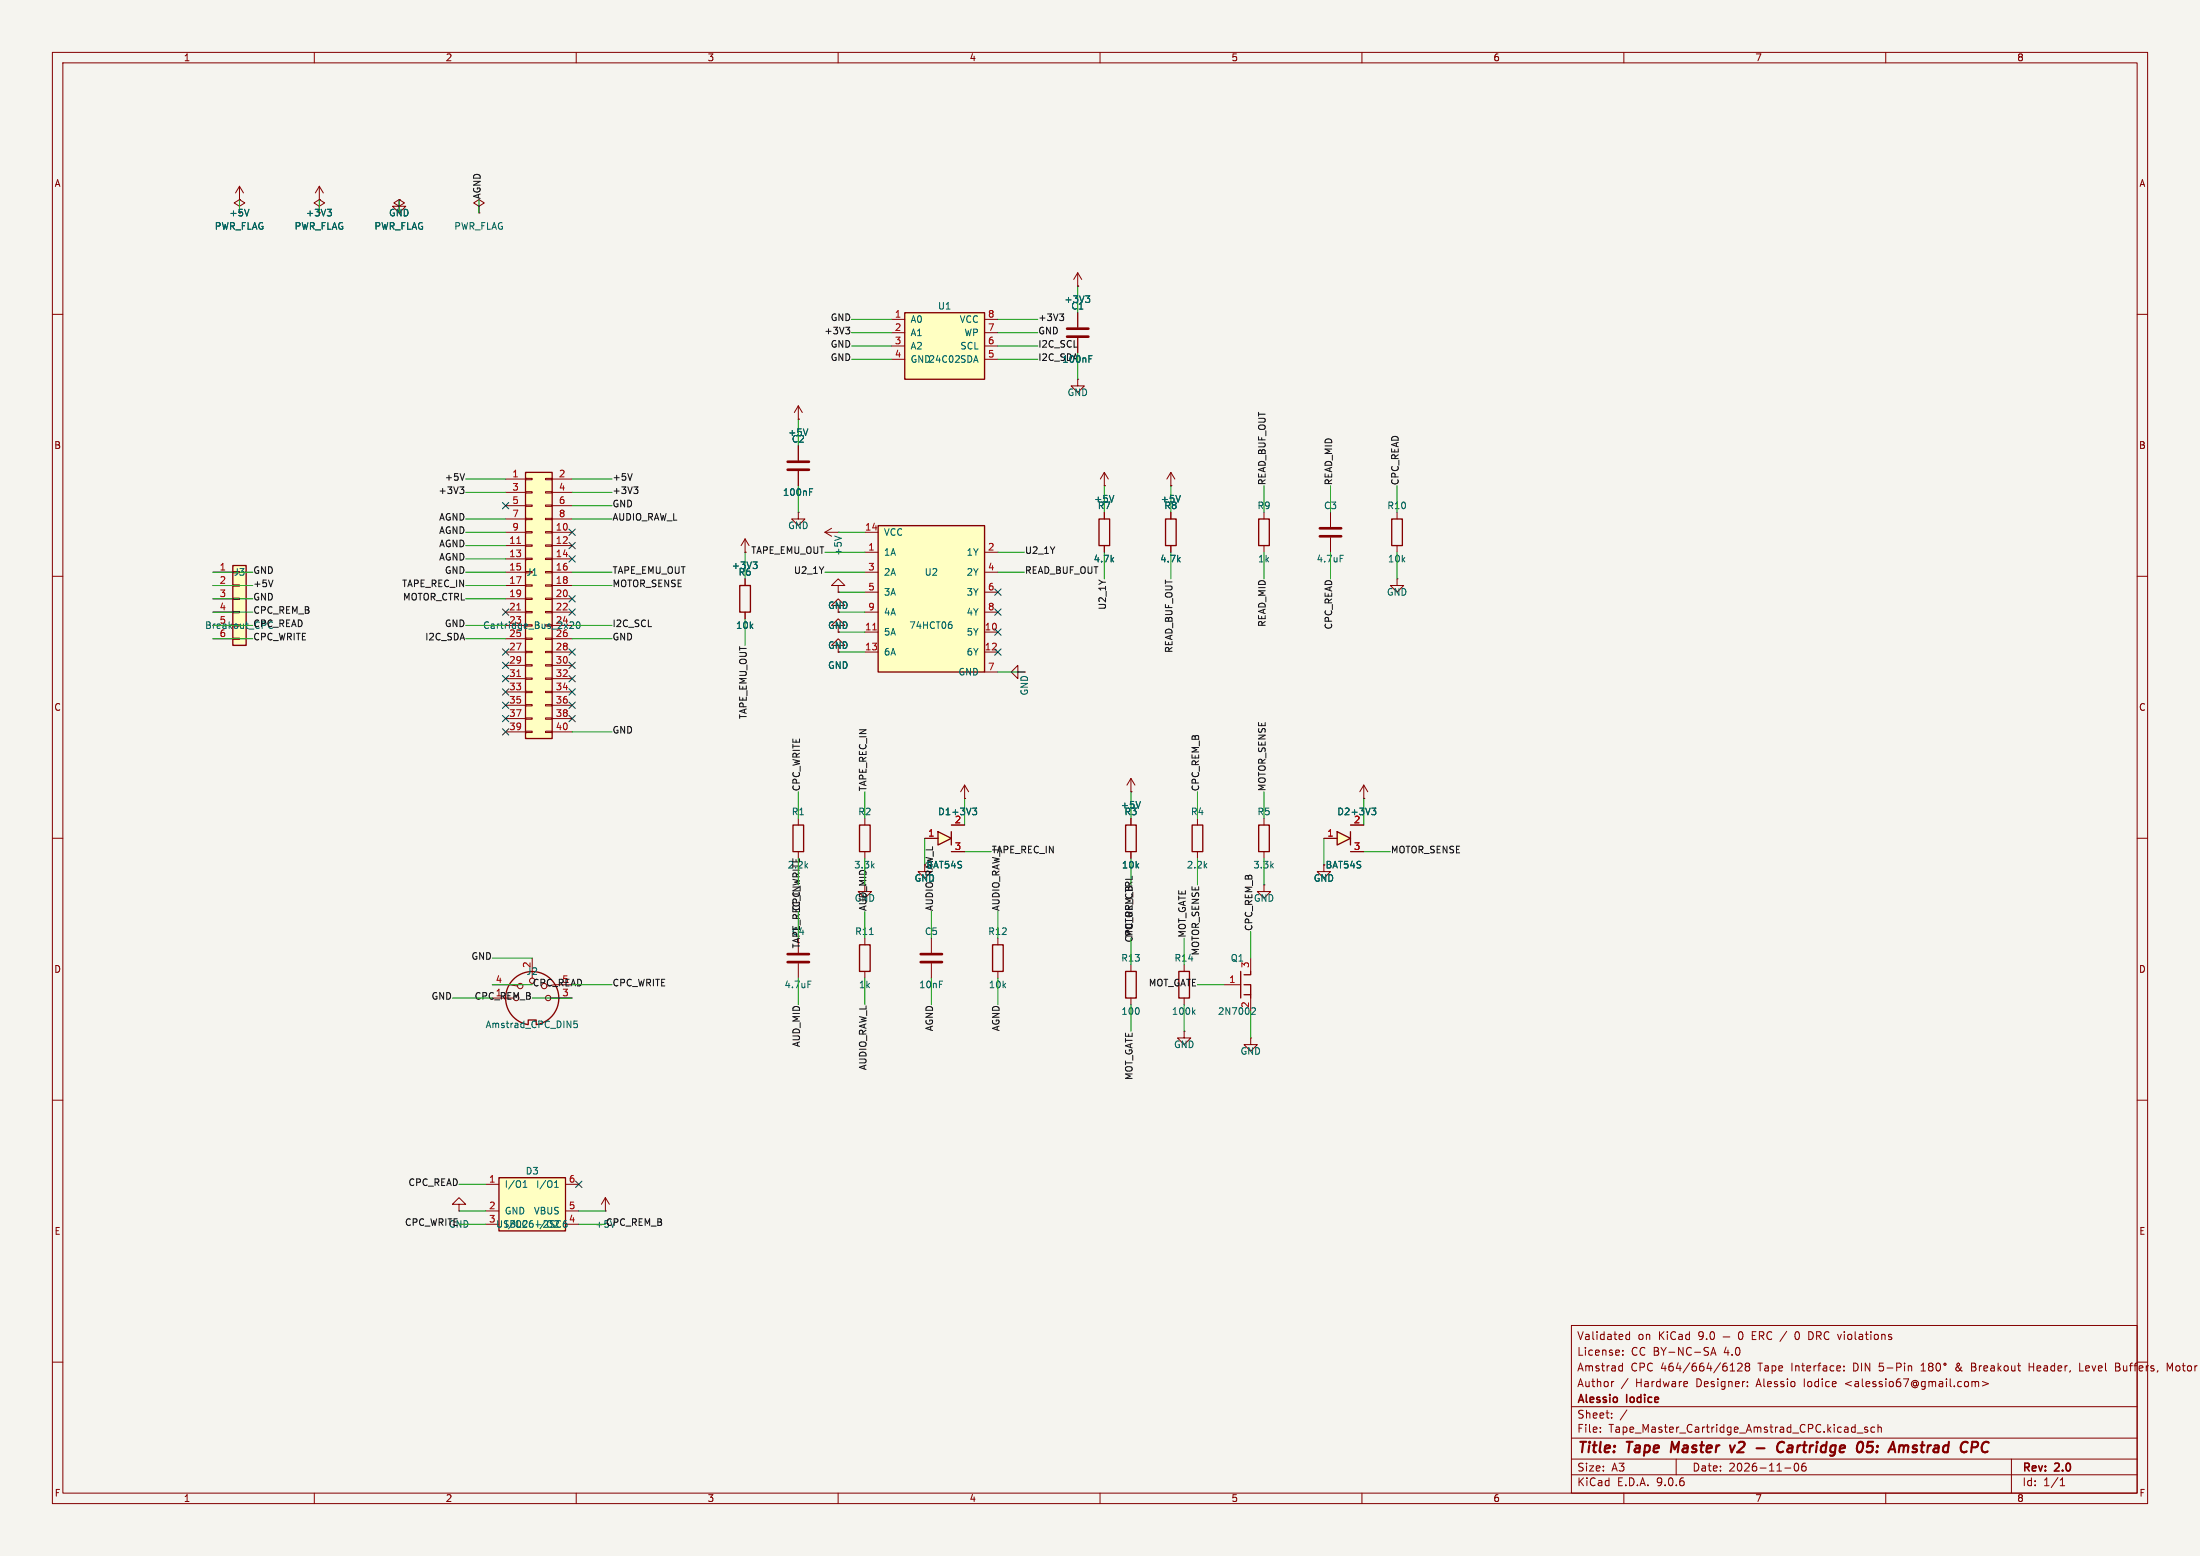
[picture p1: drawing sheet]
<svg xmlns="http://www.w3.org/2000/svg" width="420mm" height="297mm" viewBox="0 0 420 297" stroke-linecap="round" stroke-linejoin="round" font-family="sans-serif">
<path d="M0 0h420v297h-420z" fill="#f5f4ef" stroke="#f5f4ef" stroke-width=".19"/>
<g fill="none" stroke="#840000" stroke-width=".19">
<path d="M10 10h400v277h-400zM12 12h396v273h-396zM60 10v2M110 10v2M160 10v2M210 10v2M260 10v2M310 10v2M360 10v2M10 60h2M408 60h2M210.8 97.8v1.3"/>
<path d="M254 97.8v2.8M10 110h2M210.8 104.1v1.3M254 102.6v2.8M266.7 110.5v1.3h1.3l-1.3 1.2-1.3-1.2h1.3M266.7 110.5h.1M408 110h2M10 160h2M408 160h2M10 210h2M408 210h2M300 253h108v32h-108z"/>
<path d="M309.8 258.5v.2M309.8 257.8v.1M311.1 254.2v1.5M311.1 254.8l-.4-.1-.3 .3 .1 .6h.6M326.6 258.7l.5-1.5 .5 1.5M326.7 258.3h.7M328.9 255.2h1.3M332 254.3l.2-.1a.8 .8 0 0 1 .6 .7 .8 .8 0 0 1-.6 .8l-.2-.2-.1-.4zM343 254.2a.94 .94 0 0 0 0 1.5M345.3 254.2l.6 .1M345.9 255.6l-.6 .1M10 260h2"/>
<path d="M300 278.5h108M300 274.5h108M300 268.5h108M305.5 273.2v.2M305.5 272.5v.1M307.7 270.5v.2M307.7 269.8v.1M308.1 263.7l-.3 .1M309.3 260.7l.4 .1M309.7 260.2v1.5M309.7 261.6l-.4 .1M310.6 269.1l-1.3 1.9"/>
<path d="M310.8 263.1l-1.3 1.9M320 278.5v3M321.9 263.7l.3 .3-.8 .2M322.1 264.6l-.2 .1M330.3 261.7h.9M330.4 260.5l.3-.3v1.5M331.7 260.3l.6-.1 .2 .1 .1 .3-.9 1.1h.9M333.4 260.8l-.2 .3v.4l.2 .2 .5-.1 .1-.2-.1-.4-.2-.2M333.4 260.8l-.2-.3 .2-.3 .5 .1 .1 .2-.3 .3M333.4 260.8h.3M333.6 264.5v.2M333.6 263.8v.1"/>
<path d="M342.7 279.4a.81 .81 0 0 0 .3 1.4l.2-.2 .2-.4-.2-.8M344.2 279.4a1.17 1.17 0 0 0-.1 1.3h.6l.1-.6-.3-.2h-.4l-.2 .2M352 261.5v.2M352 260.8v.1M354 272.4l.2 .1M354.2 271.9v1.5M354.2 273.3l-.2 .1M354.5 273.5h1.2M356.5 272.5l-.3-.1-.3 .2 .1 .2 .5 .2v.3h-.6M357.9 272.5l-.5-.1-.2 .3 .1 .6h.6M358.5 272.5l.2-.1 .4 .1 .1 .9M358.5 271.9v1.5"/>
<path d="M364.7 260.7l.2 .2v.8M366.7 261.7h.9M366.7 260.6l.5-.4v1.5M368.4 260.8l-.2 .3v.3l.2 .3 .5-.1 .1-.2-.1-.4-.2-.2M368.4 260.8l-.2-.3 .2-.3 .5 .1 .1 .2-.3 .3M368.4 260.8h.3M369.7 260.3l.2-.1a.8 .8 0 0 1 .6 .7 .8 .8 0 0 1-.6 .8l-.2-.2-.1-.4zM373.9 260.7l-.5 .5v.3l.3 .2M376.4 260.2h.5l.2 .1 .1 .3-.3 .3a.4 .4 0 0 1 .3 .4 .4 .4 0 0 1-.3 .4h-.5zM376.4 260.9h.5M376.4 263.8l.5-.1 .2 .2M376.4 263.7v1"/>
<path d="M377.1 263.9l.2-.2 .4 .1v.9M377.1 263.9v.8M377.9 260.7v1M378.3 260.7l-.3 .1-.1 .2M378.4 263.7l1.2 .4-1.2 .4M378.7 261.2l.7-.2v-.2l-.5-.1-.2 .2 .1 .7h.6M380.1 260.8h.6v.9M380.7 261l-.5 .1a.29 .29 0 0 0-.2 .3 .29 .29 0 0 0 .2 .3l.5-.1M381.4 260.2v1.5M381.6 261.1l.4 .6M382 260.7l-.6 .6M382.7 260.8l.2-.1 .4 .1 .1 .6-.2 .2-.3 .1-.2-.2z"/>
<path d="M384 278.5v6.5M384 260.7l.1 .9 .3 .1 .3-.2M384.7 260.7v1M385.2 260.7h.5M385.4 260.2v1.3l.3 .2M387.4 260.9h.8M387.4 260.2v1.5M397 260.2v1.5h.7M403.9 260.9h.5M404.4 260.9l.3-.3-.1-.3-.2-.1h-.5v1.5h.5l.3-.3M404.4 260.9l.3 .3M413.7 261.7v-1.5l.5 1.1 .5-1.1v1.5"/>
<path d="M60 285v2M110 285v2M160 285v2M210 285v2M260 285v2M300 281.5h108M310 285v2M340.7 280.2h1.2M360 285v2M393.3 283.6h.9M393.3 282.5l.4-.4v1.5"/>
<circle cx="371.3" cy="260.4" r=".21"/>
</g>
<path d="M319.2 275.2l-.2 2M330.3 275.9l.3 1.3 .6-1.3M335.3 276.4h1.6M340.6 275.4a.88 .88 0 0 0-1 0 .88 .88 0 0 0-.3 .9 .69 .69 0 0 0 .3 .8 .69 .69 0 0 0 .8-.1M342 275.9l-.6 .1M342 276.4h-.5a.4 .4 0 0 0-.3 .4 .4 .4 0 0 0 .2 .4h.5M357.6 275.2h-1l-.2 1 .3-.2 .7 .1 .1 .2-.1 .7-.4 .2h-.4l-.3-.2M363.5 276.2a.5 .5 0 0 1 .8-.2l-.1 1.2M379.7 275.4a.88 .88 0 0 0-1.1 0 .88 .88 0 0 0-.3 .9 .69 .69 0 0 0 .3 .8 .69 .69 0 0 0 .9-.1" fill="none" stroke="#840000" stroke-width=".4"/>
<path d="M209.8 99.1h2v5h-2z" fill="none" stroke="#840000" stroke-width=".25"/>
<path d="M252 100.8h4M252 102.4h4" fill="none" stroke="#840000" stroke-width=".51"/>
<path d="M255.8 106h.6" fill="none" stroke="#006464" stroke-width=".19"/>
<path d="M95.2 224.8h12.7v10.1h-12.7z" fill="#ffffc2"/>
<path d="M222.5 99.1h2v5h-2zM95.2 224.8h12.7v10.1h-12.7z" fill="none" stroke="#840000" stroke-width=".25"/>
<g fill="none" stroke="#840000" stroke-width=".19">
<path d="M45.7 39.4l1-.7-1-.6-1 .6 1 .7v1.2M45.7 38.1h.1M45.7 35.6l-.7 1.2M45.7 35.6l.8 1.2M45.7 35.6v2.5M61 38.1h.1M61 39.4l1-.7-1-.6-1.1 .6 1.1 .7v1.2M61 35.6l-.8 1.2M61 35.6l.7 1.2M61 35.6v2.5M76.2 38.1v1.3h1.3l-1.3 1.2-1.3-1.2h1.3l1-.7-1-.6-1 .6 1 .7v1.2M76.2 38.1h.1"/>
<path d="M152.4 97.8v1.3h1.3l-1.3 1.2-1.3-1.2h1.3M152.4 97.8h.1M223.5 92.7h.1M223.5 90.2l-.7 1.2M223.5 90.2l.8 1.2M223.5 90.2v2.5M223.5 97.8v1.3M157.5 101.6l1.2 .8M157.5 101.6h2.5M158.7 100.8l-1.2 .8M160 101.6h.1M223.5 104.1v1.3"/>
<path d="M160 123.2h1.3l-1.3-1.3-1.3 1.3h1.3v1.3M194.3 128.3v-1.3l-1.3 1.3 1.3 1.2v-1.2h1.3M195.6 128.3h.1M92.7 226.1h2.5M92.7 231.1h2.5M92.7 233.7h2.5M107.9 226.1h2.6M107.9 231.1h2.6M107.9 233.7h2.6M115.6 231.1h.1M115.6 228.6l-.8 1.3M115.6 228.6l.7 1.3"/>
<path d="M115.6 228.6v2.5"/>
</g>
<path d="M47.5 39.9l-.4 1.3M62.5 39.9h.8l-.5 .5M63 40.4l.3 .3v.3l-.3 .2M225.3 94.6l-.4 1.2M159.3 102.3l1.3 .4M99.9 226.6h.7M99.9 225.7l.3-.3v1.2M105.9 226.6h.7M105.9 225.7l.3-.3v1.2M108 233.5h-.2l-.3 .2M108.1 233l-.3 .1a.86 .86 0 0 0 0 1.2l.3-.1 .2-.2" fill="none" stroke="#006464" stroke-width=".19"/>
<path d="M167.6 100.3h20.4v28h-20.4z" fill="#ffffc2"/>
<path d="M167.6 100.3h20.4v28h-20.4z" fill="none" stroke="#840000" stroke-width=".25"/>
<g fill="none" stroke="#840000" stroke-width=".19">
<path d="M91.4 39.4l1.1-.7-1.1-.6-1 .6 1 .7v1.2M91.4 40.6h.1M160 119.4h1.3l-1.3-1.3-1.3 1.3h1.3v1.3M160 115.6h1.3l-1.3-1.3-1.3 1.3h1.3v1.2M165.1 101.6h2.5M165.1 105.4h2.5M165.1 109.2h2.5M165.1 113h2.5M165.1 116.8h2.5M188 105.4h2.5M188 109.2h2.5M188 113h2.5"/>
<path d="M188 116.8h2.5M165.1 120.7h2.5M165.1 124.5h2.5M188 120.7h2.5M188 124.5h2.5M188 128.3h2.5"/>
</g>
<path d="M166.6 120.2h.7" fill="none" stroke="#a90000" stroke-width=".19"/>
<path d="M181.4 118.7h.2M181.5 119.2l.3 .2v.3l-.3 .3" fill="none" stroke="#006464" stroke-width=".19"/>
<path d="M100.3 90.2h5.1v50.8h-5.1z" fill="#ffffc2"/>
<path d="M100.3 90.2h5.1v50.8h-5.1zM265.7 99.1h2v5h-2zM164.1 157.5h2v5.1h-2zM164.1 180.3h2v5.1h-2zM189.5 180.3h2v5.1h-2z" fill="none" stroke="#840000" stroke-width=".25"/>
<g fill="none" stroke="#840000" stroke-width=".19">
<path d="M96.5 91.4h3.8M96.5 94h3.8M96.5 96.5h3.8M96.5 99.1h3.8M100.3 91.3h1.3v.3h-1.3zM100.3 93.9h1.3v.2h-1.3zM100.3 96.4h1.3v.2h-1.3zM100.3 98.9h1.3v.3h-1.3zM104.1 91.3h1.3v.3h-1.3zM104.1 93.9h1.3v.2h-1.3zM104.1 96.4h1.3v.2h-1.3zM104.1 98.9h1.3v.3h-1.3z"/>
<path d="M105.4 91.4h3.8M105.4 94h3.8M105.4 96.5h3.8M105.4 99.1h3.8M266.7 97.8v1.3M96.5 101.6h3.8M96.5 104.1h3.8M96.5 106.7h3.8M96.5 109.2h3.8M96.5 111.8h3.8M96.5 114.3h3.8M96.5 116.8h3.8"/>
<path d="M96.5 119.4h3.8M100.3 101.5h1.3v.2h-1.3zM100.3 104h1.3v.3h-1.3zM100.3 106.6h1.3v.2h-1.3zM100.3 111.6h1.3v.3h-1.3zM100.3 114.2h1.3v.2h-1.3zM100.3 116.7h1.3v.3h-1.3zM104.1 101.5h1.3v.2h-1.3zM104.1 104h1.3v.3h-1.3zM104.1 106.6h1.3v.2h-1.3zM104.1 109.1h1.3v.2h-1.3zM104.1 111.6h1.3v.3h-1.3z"/>
<path d="M104.1 114.2h1.3v.2h-1.3zM104.1 116.7h1.3v.3h-1.3zM105.4 101.6h3.8M105.4 104.1h3.8M105.4 106.7h3.8M105.4 109.2h3.8M105.4 111.8h3.8M105.4 114.3h3.8M105.4 116.8h3.8M105.4 119.4h3.8M160 111.8h1.3l-1.3-1.3-1.3 1.3h1.3v1.2M160 113h.1"/>
<path d="M266.7 104.1v1.3M96.5 121.9h3.8M96.5 124.5h3.8M96.5 127h3.8M96.5 129.5h3.8M96.5 132.1h3.8M96.5 134.6h3.8M96.5 137.2h3.8M96.5 139.7h3.8M100.3 121.8h1.3v.2h-1.3zM100.3 124.3h1.3v.3h-1.3zM100.3 126.9h1.3v.2h-1.3z"/>
<path d="M100.3 129.4h1.3v.3h-1.3zM100.3 132h1.3v.2h-1.3zM100.3 134.5h1.3v.2h-1.3zM100.3 137h1.3v.3h-1.3zM100.3 139.6h1.3v.2h-1.3zM104.1 121.8h1.3v.2h-1.3zM104.1 124.3h1.3v.3h-1.3zM104.1 126.9h1.3v.2h-1.3zM104.1 129.4h1.3v.3h-1.3zM104.1 132h1.3v.2h-1.3zM104.1 134.5h1.3v.2h-1.3zM104.1 137h1.3v.3h-1.3z"/>
<path d="M104.1 139.6h1.3v.2h-1.3zM105.4 121.9h3.8M105.4 124.5h3.8M105.4 127h3.8M105.4 129.5h3.8M105.4 132.1h3.8M105.4 134.6h3.8M105.4 137.2h3.8M105.4 139.7h3.8M165.1 156.2v1.3M184.1 152.4h.1M184.1 149.9l-.7 1.2"/>
<path d="M184.1 149.9l.8 1.2M184.1 149.9v2.5M152.4 179.1v2.8M165.1 162.6v1.2M165.1 179.1v1.2M190.5 179.1v1.2M152.4 183.9v2.8M165.1 185.4v1.3M190.5 185.4v1.3"/>
</g>
<path d="M98.7 103.7h.7M98.7 116.4h.7M98.7 129.1h.7" fill="none" stroke="#a90000" stroke-width=".19"/>
<path d="M108.8 118.8l.5-.1 .2 .4-.8 .9h.8M110.2 118.8l.1-.1a.68 .68 0 0 1 .4 .6 .68 .68 0 0 1-.4 .7 .84 .84 0 0 1-.1-1.2zM185.7 154.2h.7l-.4 .5M186.2 154.7l.2 .3v.3l-.2 .2M166 178.4h.7M154.2 187.3h.6" fill="none" stroke="#006464" stroke-width=".19"/>
<path d="M150.4 182.1h4M150.4 183.6h4" fill="none" stroke="#840000" stroke-width=".51"/>
<path d="M44.4 108h2.6v15.2h-2.6z" fill="#ffffc2"/>
<path d="M44.4 108h2.6v15.2h-2.6z" fill="none" stroke="#840000" stroke-width=".25"/>
<path d="M40.6 109.2h3.8M40.6 111.8h3.8M40.6 114.3h3.8M40.6 116.8h3.8M40.6 119.4h3.8M44.4 111.6h1.3v.3h-1.3zM44.4 114.2h1.3v.2h-1.3zM44.4 116.7h1.3v.3h-1.3zM40.6 121.9h3.8M44.4 121.8h1.3v.2h-1.3zM177.8 179.1v2.8M177.8 183.9v2.8" fill="none" stroke="#840000" stroke-width=".19"/>
<path d="M175.8 182.1h4M175.8 183.6h4" fill="none" stroke="#840000" stroke-width=".51"/>
<path d="M179.1 158.8l2.5 1.2-2.5 1.3z" fill="#ffffc2"/>
<path d="M151.4 157.5h2v5.1h-2zM179.1 158.8l2.5 1.2-2.5 1.3zM181.6 158.8v2.5M236.9 185.4v5.1M237.5 188h1.3v1.9M237.5 189.9h1.3v.6M238.8 185.4v.7h-1.3" fill="none" stroke="#840000" stroke-width=".25"/>
<g fill="none" stroke="#840000" stroke-width=".19">
<path d="M152.4 156.2v1.3M181.6 157.5h2.5M260.3 152.4h.1M260.3 149.9l-.7 1.2M260.3 149.9l.8 1.2M260.3 149.9v2.5M152.4 162.6v1.2M176.5 165.1v1.3h1.3l-1.3 1.2-1.2-1.2h1.2M176.5 160h2.6M181.6 162.6h2.5M226.1 196.9v1.2h1.2l-1.2 1.3-1.3-1.3h1.3M226.1 196.9h.1"/>
<path d="M233.7 188h3.2M238.8 198.1v1.3h1.2l-1.2 1.3-1.3-1.3h1.3M238.8 198.1h.1M238.8 182.9v2.5M238.8 190.5v2.5"/>
</g>
<path d="M261.9 154.2h.7l-.4 .5M262.4 154.7l.2 .3v.3l-.2 .2M239.1 192.3l.4 .1 .2 .3-.8 .9h.8" fill="none" stroke="#006464" stroke-width=".19"/>
<path d="M255.3 158.8l2.5 1.2-2.5 1.3z" fill="#ffffc2"/>
<path d="M227.6 157.5h2v5.1h-2zM240.3 157.5h2v5.1h-2zM255.3 158.8l2.5 1.2-2.5 1.3zM257.8 158.8v2.5M100.8 195.6a5.1 5.1 0 0 1-3.5-7.8 5.1 5.1 0 0 1 8.6 0 5.1 5.1 0 0 1-3.5 7.8" fill="none" stroke="#840000" stroke-width=".25"/>
<g fill="none" stroke="#840000" stroke-width=".19">
<path d="M205.7 72.4v1.3h1.3l-1.3 1.2-1.2-1.2h1.2M205.7 72.4h.1M152.4 85.1v2.8M152.4 89.9v2.8M210.8 92.7h.1M210.8 90.2l-.7 1.2M210.8 90.2l.8 1.2M210.8 90.2v2.5M142.2 105.4h.1M142.2 102.9l-.7 1.2M142.2 102.9l.8 1.2M142.2 102.9v2.5"/>
<path d="M228.6 156.2v1.3M241.3 156.2v1.3M257.8 157.5h2.5M228.6 162.6v1.2M241.3 168.9v1.3h1.3l-1.3 1.3-1.3-1.3h1.3M241.3 168.9h.1M241.3 162.6v1.2M252.7 165.1v1.3h1.3l-1.3 1.2-1.2-1.2h1.2M252.7 160h2.6M257.8 162.6h2.5M94 188h3.3l1.5 .2M101.6 182.9v2.5"/>
<path d="M105.2 190.5h4"/>
<circle cx="99.3" cy="188.2" r=".51"/>
<circle cx="104.6" cy="190.5" r=".51"/>
</g>
<path d="M154.5 93.9h.5M154.5 93.3h.7M212.6 94.6l-.4 1.2M143.8 107.3h.7l-.4 .4M144.3 107.7l.2 .3v.3l-.2 .2M110.2 194.9h-.6l-.1 .6 .2-.1h.4l.1 .2v.4l-.2 .2-.5-.2" fill="none" stroke="#006464" stroke-width=".19"/>
<path d="M150.4 88.1h4M150.4 89.7h4" fill="none" stroke="#840000" stroke-width=".51"/>
<path d="M172.7 59.7h15.3v12.7h-15.3z" fill="#ffffc2"/>
<path d="M172.7 59.7h15.3v12.7h-15.3zM240.3 99.1h2v5h-2zM141.2 111.8h2.1v5h-2.1zM214.9 157.5h2v5.1h-2zM214.9 185.4h2v5.1h-2zM225 185.4h2.1v5.1h-2.1z" fill="none" stroke="#840000" stroke-width=".25"/>
<g fill="none" stroke="#840000" stroke-width=".19">
<path d="M45.7 38.1h.1M61 38.1h.1M76.2 38.1h.1M205.7 54.6h.1M205.7 52.1l-.7 1.2M205.7 52.1l.8 1.2M205.7 52.1v2.5M205.7 59.7v2.8M152.4 77.5l-.8 1.2M152.4 77.5l.8 1.2M152.4 77.5v2.5M170.2 61h2.5"/>
<path d="M170.2 63.5h2.5M170.2 66h2.5M170.2 68.6h2.5M188 61h2.5M188 63.5h2.5M188 66h2.5M188 68.6h2.5M205.7 64.5v2.8M152.4 80h.1M152.4 85.1v2.8M152.4 89.9v2.8M210.8 92.7h.1"/>
<path d="M210.8 97.8v1.3M223.5 92.7h.1M223.5 97.8v1.3M241.3 97.8v1.3M142.2 105.4h.1M142.2 110.5v1.3M142.2 116.8v1.3M160 113h.1M210.8 104.1v1.3M223.5 104.1v1.3M241.3 104.1v1.3M181.6 157.5h2.5"/>
<path d="M184.1 152.4h.1M215.9 151.1h.1M215.9 148.6v2.5M215.9 156.2v1.3M215.9 148.6l-.8 1.3M215.9 148.6l.8 1.3M257.8 157.5h2.5M260.3 152.4h.1M176.5 160h2.6M181.6 162.6h2.5M215.9 162.6v1.2M252.7 160h2.6"/>
<path d="M257.8 162.6h2.5M215.9 184.2v1.2M215.9 190.5v1.3M226.1 184.2v1.2M226.1 190.5v1.3M87.6 229.9h1.3l-1.3-1.3-1.2 1.3h1.2v1.2M87.6 231.1h.1"/>
</g>
<g fill="none" stroke="#006464" stroke-width=".19">
<path d="M47.5 39.9l-.4 1.3M62.5 39.9h.8l-.5 .5M63 40.4l.3 .3v.3l-.3 .2M207.3 56.5h.7l-.4 .4M207.8 56.9l.2 .3v.3l-.2 .2M207.9 68.5h.4M207.9 67.9h.6M154.2 81.9l-.4 1.2M154.5 93.9h.5M154.5 93.3h.7M212.6 94.6l-.4 1.2M225.3 94.6l-.4 1.2"/>
<path d="M143.8 107.3h.7l-.4 .4M144.3 107.7l.2 .3v.3l-.2 .2M185.7 154.2h.7l-.4 .5M186.2 154.7l.2 .3v.3l-.2 .2M217.7 153l-.4 1.2M261.9 154.2h.7l-.4 .5M262.4 154.7l.2 .3v.3l-.2 .2M227.8 193.1l.3 .5M228.1 192.8l-.4 .5"/>
</g>
<path d="M203.7 62.7h4.1M203.7 64.3h4.1" fill="none" stroke="#840000" stroke-width=".51"/>
<path d="M202.3 59.9h.8l-.5 .5M161.4 62.5h.8l-.4 .4M162 62.9l.2 .3v.3l-.2 .2M202.8 60.4l.3 .2v.3l-.3 .3M87.8 92.9h.8l-.5 .5M88.3 93.4l.3 .3v.3l-.3 .2M88.7 90.4l-.4 1.3M120.7 90.4l-.4 1.3M121 92.9h.8l-.4 .5M121.5 93.4l.3 .3v.3l-.3 .2M52.1 110.7l-.4 1.3" fill="none" stroke="#0f0f0f" stroke-width=".19"/>
<g fill="none" stroke="#009600" stroke-width=".19">
<path d="M45.7 38.1v2.5M61 38.1v2.5M76.2 38.1v2.5M91.4 38.1v2.5M205.7 54.6v5.1M162.6 63.5h7.6M162.6 66h7.6M162.6 68.6h7.6M162.6 61h7.6M190.5 63.5h7.6M190.5 66h7.6M190.5 68.6h7.6"/>
<path d="M190.5 61h7.6M205.7 67.3v5.1M88.9 91.4h7.6M88.9 94h7.6M88.9 99.1h7.6M109.2 91.4h7.6M109.2 94h7.6M109.2 96.5h7.6M109.2 99.1h7.6M152.4 80v5.1M152.4 92.7v5.1M210.8 92.7v5.1"/>
<path d="M223.5 92.7v5.1M241.3 92.7v5.1M254 92.7v5.1M266.7 92.7v5.1M40.6 109.2h7.7M40.6 111.8h7.7M40.6 114.3h7.7M40.6 116.8h7.7M40.6 119.4h7.7M88.9 109.2h7.6M88.9 111.8h7.6M88.9 114.3h7.6"/>
<path d="M88.9 119.4h7.6M88.9 101.6h7.6M88.9 104.1h7.6M88.9 106.7h7.6M109.2 109.2h7.6M109.2 111.8h7.6M109.2 119.4h7.6M142.2 105.4v5.1M142.2 118.1v5.1M157.5 109.2h7.6M157.5 105.4h7.6M160 116.8h5.1"/>
<path d="M160 101.6h5.1M160 113h5.1M190.5 109.2h5.1M190.5 105.4h5.1M210.8 105.4v5.1M223.5 105.4v5.1M241.3 105.4v5.1M254 105.4v5.1M266.7 105.4v5.1M40.6 121.9h7.7M88.9 121.9h7.6M109.2 121.9h7.6"/>
<path d="M109.2 139.7h7.6M160 120.7h5.1M160 124.5h5.1M190.5 128.3h5.1M152.4 151.1v5.1M165.1 151.1v5.1M184.1 152.4v5.1M215.9 151.1v5.1M228.6 151.1v5.1M241.3 151.1v5.1M260.3 152.4v5.1M152.4 163.8v5.1"/>
<path d="M152.4 174v5.1M165.1 163.8v5.1M165.1 174v5.1M176.5 160v5.1M177.8 174v5.1M184.1 162.6h5.1M190.5 174v5.1M215.9 163.8v5.1M215.9 179.1v5.1M226.1 179.1v5.1M228.6 163.8v5.1M238.8 177.8v5.1"/>
<path d="M241.3 163.8v5.1M252.7 160v5.1M260.3 162.6h5.1M86.4 190.5h7.6M94 188h7.6M94 182.9h7.6M101.6 190.5h7.6M109.2 188h7.6M152.4 186.7v5.1M165.1 186.7v5.1M177.8 186.7v5.1M190.5 186.7v5.1"/>
<path d="M215.9 191.8v5.1M226.1 191.8v5.1M228.6 188h5.1M238.8 193v5.1M87.6 231.1h5.1M87.6 233.7h5.1M87.6 226.1h5.1M110.5 231.1h5.1M110.5 233.7h5.1"/>
</g>
<g fill="none" stroke="#000084" stroke-width=".19">
<path d="M95.9 95.9l1.2 1.2M97.1 95.9l-1.2 1.2M95.9 116.2l1.2 1.2M97.1 116.2l-1.2 1.2M108.6 101l1.2 1.2M108.6 103.5l1.2 1.2M108.6 113.7l1.2 1.2M108.6 116.2l1.2 1.2M108.6 106.1l1.2 1.2M109.8 101l-1.2 1.2M109.8 103.5l-1.2 1.2M109.8 113.7l-1.2 1.2"/>
<path d="M109.8 116.2l-1.2 1.2M109.8 106.1l-1.2 1.2M189.9 112.4l1.2 1.2M189.9 116.2l1.2 1.2M191.1 112.4l-1.2 1.2M191.1 116.2l-1.2 1.2M95.9 139.1l1.2 1.2M95.9 136.6l1.2 1.2M95.9 134l1.2 1.2M95.9 131.5l1.2 1.2M95.9 128.9l1.2 1.2M95.9 126.4l1.2 1.2"/>
<path d="M95.9 123.9l1.2 1.2M97.1 126.4l-1.2 1.2M97.1 128.9l-1.2 1.2M97.1 139.1l-1.2 1.2M97.1 136.6l-1.2 1.2M97.1 134l-1.2 1.2M97.1 131.5l-1.2 1.2M97.1 123.9l-1.2 1.2M108.6 134l1.2 1.2M108.6 131.5l1.2 1.2M108.6 123.9l1.2 1.2M108.6 126.4l1.2 1.2"/>
<path d="M108.6 128.9l1.2 1.2M108.6 136.6l1.2 1.2M109.8 126.4l-1.2 1.2M109.8 123.9l-1.2 1.2M109.8 134l-1.2 1.2M109.8 131.5l-1.2 1.2M109.8 128.9l-1.2 1.2M109.8 136.6l-1.2 1.2M189.9 123.9l1.2 1.2M189.9 120l1.2 1.3M191.1 123.9l-1.2 1.2M191.1 120l-1.2 1.3"/>
<path d="M109.9 225.5l1.2 1.2M111.1 225.5l-1.2 1.2"/>
</g>
<g font-size="2.8" fill="#840000">
<text x="301" y="277.9">Title:</text>
<text x="310.6" y="277.9">Tape</text>
<text x="319.8" y="277.9">Master</text>
<text x="332" y="277.9">v2</text>
<text x="342.5" y="277.9">Cartridge</text>
<text x="358.6" y="277.9">05:</text>
<text x="365.6" y="277.9">Amstrad</text>
</g>
<g font-size="2.1" fill="#840000">
<text x="301" y="256">Validated</text>
<text x="312.6" y="256">on</text>
<text x="316.7" y="256">KiCad</text>
<text x="324.4" y="256">9.0</text>
<text x="335" y="256">ERC /</text>
<text x="343.5" y="256">0</text>
<text x="346.3" y="256">DRC violations</text>
<text x="301" y="262">Amstrad</text>
<text x="301" y="259">License:</text>
<text x="311.3" y="262">CPC 464/664/6128</text>
<text x="311.4" y="259">CC BY-NC-SA</text>
<text x="329.2" y="259">4.0</text>
<text x="335.8" y="262">Tape</text>
<text x="342.3" y="262">Interface:</text>
<text x="354.2" y="262">DIN</text>
<text x="359.3" y="262">5-Pin</text>
<text x="374.2" y="262">&amp;</text>
<text x="388.5" y="262">Header,</text>
<text x="398.3" y="262">Level</text>
<text x="405.3" y="262">Buffers,</text>
<text x="415.3" y="262">Motor</text>
<text x="301" y="268.2">Alessio</text>
<text x="301" y="265">Author</text>
<text x="310.6" y="268.2">Iodice</text>
<text x="312.3" y="265">Hardware</text>
<text x="324" y="265">Designer:</text>
<text x="335.6" y="265">Alessio</text>
<text x="344.8" y="265">Iodice</text>
<text x="352.8" y="265">&lt;alessio67@gmail.com&gt;</text>
<text x="301" y="273.7">File:</text>
<text x="301" y="271">Sheet:</text>
<text x="307.1" y="273.7">Tape_Master_Cartridge_Amstrad_CPC.kicad_sch</text>
<text x="301" y="281.1">Size:</text>
<text x="307.6" y="281.1">A3</text>
<text x="323" y="281.1">Date:</text>
<text x="330" y="281.1">2026-11-06</text>
<text x="386" y="281.3">Rev:</text>
<text x="392.4" y="281.3">2.0</text>
<text x="301" y="283.9">KiCad</text>
<text x="308.7" y="283.9">E.D.A.</text>
<text x="316.3" y="283.9">9.0.6</text>
<text x="386" y="283.9">Id:</text>
<text x="390.1" y="283.9">1/1</text>
</g>
<g font-size="1.8" fill="#840000">
<text x="35" y="11.9">1</text>
<text x="85" y="11.9">2</text>
<text x="135" y="11.9">3</text>
<text x="185" y="11.9">4</text>
<text x="235" y="11.9">5</text>
<text x="285" y="11.9">6</text>
<text x="335" y="11.9">7</text>
<text x="385" y="11.9">8</text>
<text x="10.3" y="35.9">A</text>
<text x="408.3" y="35.9">A</text>
<text x="58.3" y="41.5">+3V3</text>
<text x="10.3" y="85.9">B</text>
<text x="408.2" y="85.9">B</text>
<text x="158" y="116.4">GND</text>
<text x="158" y="124.1">GND</text>
<text x="158" y="120.2">GND</text>
<text x="10.3" y="135.9">C</text>
<text x="408.2" y="135.9">C</text>
<text x="10.3" y="185.9">D</text>
<text x="408.2" y="185.9">D</text>
<text x="10.3" y="235.9">E</text>
<text x="408.3" y="235.9">E</text>
<text x="10.3" y="285.9">F</text>
<text x="35" y="286.9">1</text>
<text x="85" y="286.9">2</text>
<text x="135" y="286.9">3</text>
<text x="185" y="286.9">4</text>
<text x="235" y="286.9">5</text>
<text x="285" y="286.9">6</text>
<text x="335" y="286.9">7</text>
<text x="385" y="286.9">8</text>
<text x="408.3" y="285.9">F</text>
</g>
<g font-size="1.8" fill="#006464">
<text x="43.7" y="41.5">+5V</text>
<text x="74.2" y="41.5">GND</text>
<text x="40.9" y="44">PWR_FLAG</text>
<text x="56.1" y="44">PWR_FLAG</text>
<text x="71.4" y="44">PWR_FLAG</text>
<text x="86.6" y="44">PWR_FLAG</text>
<text x="179" y="59.3">U1</text>
<text x="203.1" y="58">+3V3</text>
<text x="204.4" y="59.3">C1</text>
<text x="173.7" y="61.8">A0</text>
<text x="173.7" y="64.4">A1</text>
<text x="183.1" y="61.8">VCC</text>
<text x="184" y="64.4">WP</text>
<text x="173.7" y="66.9">A2</text>
<text x="173.7" y="69.4">GND24C02 SDA</text>
<text x="183.2" y="66.9">SCL</text>
<text x="202.7" y="69.4">100nF</text>
<text x="203.7" y="75.8">GND</text>
<text x="150.4" y="83.4">+5V</text>
<text x="151.1" y="84.7">C2</text>
<text x="149.4" y="94.8">100nF</text>
<text x="150.4" y="101.2">GND</text>
<text x="208.8" y="96.1">+5V</text>
<text x="209.5" y="97.4">R7</text>
<text x="221.5" y="96.1">+5V</text>
<text x="222.2" y="97.4">R8</text>
<text x="240" y="97.4">R9</text>
<text x="252.7" y="97.4">C3</text>
<text x="264.8" y="97.4">R10</text>
<text x="160.9" y="106.2" transform="rotate(-90 160.9 106.2)">+5V</text>
<text x="168.7" y="102.5">VCC</text>
<text x="168.7" y="106.3">1A</text>
<text x="184.4" y="106.3">1Y</text>
<text x="208.7" y="107.5">4.7k</text>
<text x="221.4" y="107.5">4.7k</text>
<text x="240.1" y="107.5">1k</text>
<text x="251.3" y="107.5">4.7uF</text>
<text x="264.9" y="107.5">10k</text>
<text x="44.5" y="110.1">J3</text>
<text x="100.4" y="110.1">J1</text>
<text x="139.6" y="108.8">+3V3</text>
<text x="140.9" y="110.1">R6</text>
<text x="168.7" y="110.1">2A</text>
<text x="168.7" y="113.9">3A</text>
<text x="176.4" y="110.1">U2</text>
<text x="184.4" y="110.1">2Y</text>
<text x="184.4" y="113.9">3Y</text>
<text x="264.7" y="113.9">GND</text>
<text x="41.8" y="119.1">5</text>
<text x="97.1" y="119.1">23</text>
<text x="106" y="119.1">24</text>
<text x="168.7" y="117.7">4A</text>
<text x="184.4" y="117.7">4Y</text>
<text x="39.1" y="120.2">Breakout_CPC</text>
<text x="41.8" y="121.7">6</text>
<text x="92.1" y="120.2">Cartridge_Bus_2x20</text>
<text x="97.1" y="121.7">25</text>
<text x="106" y="121.7">26</text>
<text x="140.4" y="120.2">10k</text>
<text x="168.7" y="121.5">5A</text>
<text x="168.7" y="125.3">6A</text>
<text x="173.5" y="120.2">74HCT06</text>
<text x="184.4" y="121.5">5Y</text>
<text x="184.4" y="125.3">6Y</text>
<text x="158" y="127.9">GND</text>
<text x="182.9" y="129.1">GND</text>
<text x="196.4" y="132.8" transform="rotate(-90 196.4 132.8)">GND</text>
<text x="151.1" y="155.8">R1</text>
<text x="163.8" y="155.8">R2</text>
<text x="179" y="155.8">D1+3V3</text>
<text x="213.9" y="154.5">+5V</text>
<text x="214.6" y="155.8">R3</text>
<text x="227.3" y="155.8">R4</text>
<text x="240" y="155.8">R5</text>
<text x="255.2" y="155.8">D2+3V3</text>
<text x="182.2" y="157.2">2</text>
<text x="258.4" y="157.2">2</text>
<text x="176.8" y="166">BAT54S</text>
<text x="214.1" y="166">10k</text>
<text x="226.5" y="166">2.2k</text>
<text x="239.2" y="166">3.3k</text>
<text x="253" y="166">BAT54S</text>
<text x="174.5" y="168.5">GND</text>
<text x="250.7" y="168.5">GND</text>
<text x="163.2" y="178.7">R11</text>
<text x="176.5" y="178.7">C5</text>
<text x="188.6" y="178.7">R12</text>
<text x="101.3" y="184.9" transform="rotate(-90 101.3 184.9)">2</text>
<text x="214" y="183.7">R13</text>
<text x="224.1" y="183.7">R14</text>
<text x="234.8" y="183.7">Q1</text>
<text x="149.7" y="188.8">4.7uF</text>
<text x="163.9" y="188.8">1k</text>
<text x="175.4" y="188.8">10nF</text>
<text x="188.7" y="188.8">10k</text>
<text x="92.6" y="196.4">Amstrad_CPC_DIN5</text>
<text x="214" y="193.9">100</text>
<text x="223.6" y="193.9">100k</text>
<text x="232.4" y="193.9">2N7002</text>
<text x="238.5" y="192.5" transform="rotate(-90 238.5 192.5)">2</text>
<text x="224" y="200.3">GND</text>
<text x="236.7" y="201.5">GND</text>
<text x="96.3" y="226.9">I/O1</text>
<text x="100.3" y="224.4">D3</text>
<text x="102.3" y="226.9">I/O1</text>
<text x="96.3" y="232">GND</text>
<text x="101.8" y="232">VBUS</text>
<text x="108.5" y="233.4">4</text>
<text x="94.6" y="234.5">USBLC6-2SC6</text>
<text x="96.3" y="234.5">I/O2</text>
<text x="102.3" y="234.5">I/O2</text>
</g>
<g font-size="1.8" fill="#0f0f0f">
<text x="92" y="38.1" transform="rotate(-90 92 38.1)">AGND</text>
<text x="157.3" y="64">+3V3</text>
<text x="158.5" y="61.5">GND</text>
<text x="198.1" y="64">GND</text>
<text x="198.1" y="61.5">+3V3</text>
<text x="158.5" y="66.6">GND</text>
<text x="158.5" y="69.1">GND</text>
<text x="198.1" y="69.1">I2C_SDA</text>
<text x="198.1" y="66.6">I2C_SCL</text>
<text x="83.6" y="94.5">+3V3</text>
<text x="84.8" y="92">+5V</text>
<text x="116.8" y="92">+5V</text>
<text x="116.8" y="94.5">+3V3</text>
<text x="241.8" y="92.7" transform="rotate(-90 241.8 92.7)">READ_BUF_OUT</text>
<text x="254.5" y="92.7" transform="rotate(-90 254.5 92.7)">READ_MID</text>
<text x="267.2" y="92.7" transform="rotate(-90 267.2 92.7)">CPC_READ</text>
<text x="83.7" y="99.6">AGND</text>
<text x="116.8" y="97">GND</text>
<text x="116.8" y="99.6">AUDIO_RAW_L</text>
<text x="83.7" y="102.1">AGND</text>
<text x="83.7" y="104.7">AGND</text>
<text x="83.7" y="107.2">AGND</text>
<text x="143.3" y="105.9">TAPE_EMU_OUT</text>
<text x="195.6" y="105.9">U2_1Y</text>
<text x="48.3" y="109.7">GND</text>
<text x="48.3" y="112.3">+5V</text>
<text x="76.7" y="112.3">TAPE_REC_IN</text>
<text x="84.8" y="109.7">GND</text>
<text x="116.8" y="109.7">TAPE_EMU_OUT</text>
<text x="116.8" y="112.3">MOTOR_SENSE</text>
<text x="151.5" y="109.7">U2_1Y</text>
<text x="195.6" y="109.7">READ_BUF_OUT</text>
<text x="48.3" y="114.8">GND</text>
<text x="48.3" y="117.4">CPC_REM_B</text>
<text x="48.3" y="119.9">CPC_READ</text>
<text x="76.8" y="114.8">MOTOR_CTRL</text>
<text x="84.8" y="119.9">GND</text>
<text x="116.8" y="119.9">I2C_SCL</text>
<text x="211.3" y="116.5" transform="rotate(-90 211.3 116.5)">U2_1Y</text>
<text x="241.8" y="119.8" transform="rotate(-90 241.8 119.8)">READ_MID</text>
<text x="48.3" y="122.4">CPC_WRITE</text>
<text x="81.1" y="122.4">I2C_SDA</text>
<text x="116.8" y="122.4">GND</text>
<text x="224" y="124.7" transform="rotate(-90 224 124.7)">READ_BUF_OUT</text>
<text x="254.5" y="120.2" transform="rotate(-90 254.5 120.2)">CPC_READ</text>
<text x="142.8" y="137.4" transform="rotate(-90 142.8 137.4)">TAPE_EMU_OUT</text>
<text x="116.8" y="140.2">GND</text>
<text x="152.9" y="151.1" transform="rotate(-90 152.9 151.1)">CPC_WRITE</text>
<text x="165.6" y="151.1" transform="rotate(-90 165.6 151.1)">TAPE_REC_IN</text>
<text x="229.1" y="151.1" transform="rotate(-90 229.1 151.1)">CPC_REM_B</text>
<text x="241.8" y="151.1" transform="rotate(-90 241.8 151.1)">MOTOR_SENSE</text>
<text x="150.3" y="166">2.2k</text>
<text x="163" y="166">3.3k</text>
<text x="189.2" y="163.1">TAPE_REC_IN</text>
<text x="265.4" y="163.1">MOTOR_SENSE</text>
<text x="152.9" y="174" transform="rotate(-90 152.9 174)">CPC_WRITE</text>
<text x="163.1" y="172.3">GND</text>
<text x="165.6" y="174" transform="rotate(-90 165.6 174)">AUD_MID</text>
<text x="178.3" y="174" transform="rotate(-90 178.3 174)">AUDIO_RAW_L</text>
<text x="191" y="174" transform="rotate(-90 191 174)">AUDIO_RAW_L</text>
<text x="239.3" y="172.3">GND</text>
<text x="151.1" y="178.7">C4</text>
<text x="216.4" y="180" transform="rotate(-90 216.4 180)">CPC_REM_B</text>
<text x="216.4" y="179.1" transform="rotate(-90 216.4 179.1)">MOTOR_CTRL</text>
<text x="226.6" y="179.1" transform="rotate(-90 226.6 179.1)">MOT_GATE</text>
<text x="239.3" y="177.8" transform="rotate(-90 239.3 177.8)">CPC_REM_B</text>
<text x="89.9" y="183.4">GND</text>
<text x="152.9" y="181.1" transform="rotate(-90 152.9 181.1)">TAPE_REC_IN</text>
<text x="229.1" y="182.5" transform="rotate(-90 229.1 182.5)">MOTOR_SENSE</text>
<text x="82.3" y="191">GND</text>
<text x="90.5" y="191">CPC_REM_B</text>
<text x="94.5" y="190.2">1</text>
<text x="100.4" y="186.3">J2</text>
<text x="101.6" y="188.5">CPC_READ</text>
<text x="107.2" y="187.7">5</text>
<text x="116.8" y="188.5">CPC_WRITE</text>
<text x="219.2" y="188.5">MOT_GATE</text>
<text x="178.3" y="196.9" transform="rotate(-90 178.3 196.9)">AGND</text>
<text x="191" y="196.9" transform="rotate(-90 191 196.9)">AGND</text>
<text x="152.9" y="200" transform="rotate(-90 152.9 200)">AUD_MID</text>
<text x="165.6" y="204.4" transform="rotate(-90 165.6 204.4)">AUDIO_RAW_L</text>
<text x="216.4" y="206.2" transform="rotate(-90 216.4 206.2)">MOT_GATE</text>
<text x="77.9" y="226.6">CPC_READ</text>
<text x="77.2" y="234.2">CPC_WRITE</text>
<text x="85.6" y="234.5">GND</text>
<text x="113.5" y="234.5">+5V</text>
<text x="115.6" y="234.2">CPC_REM_B</text>
</g>
<g font-size="1.8" fill="#a90000">
<text x="170.7" y="60.7">1</text>
<text x="170.7" y="63.2">2</text>
<text x="170.7" y="65.8">3</text>
<text x="188.5" y="60.7">8</text>
<text x="188.5" y="63.2">7</text>
<text x="188.5" y="65.8">6</text>
<text x="170.7" y="68.3">4</text>
<text x="188.5" y="68.3">5</text>
<text x="97.7" y="91.2">1</text>
<text x="97.7" y="93.7">3</text>
<text x="106.6" y="91.2">2</text>
<text x="106.6" y="93.7">4</text>
<text x="97.7" y="96.3">5</text>
<text x="97.7" y="98.8">7</text>
<text x="97.7" y="101.3">9</text>
<text x="106" y="101.3">10</text>
<text x="106.6" y="96.3">6</text>
<text x="106.6" y="98.8">8</text>
<text x="165.1" y="101.3">14</text>
<text x="97.1" y="103.9">11</text>
<text x="97.1" y="106.4">13</text>
<text x="106" y="103.9">12</text>
<text x="106" y="106.4">14</text>
<text x="165.7" y="105.2">1</text>
<text x="188.5" y="105.2">2</text>
<text x="41.8" y="109">1</text>
<text x="41.8" y="111.5">2</text>
<text x="97.1" y="109">15</text>
<text x="97.1" y="111.5">17</text>
<text x="106" y="109">16</text>
<text x="106" y="111.5">18</text>
<text x="165.7" y="109">3</text>
<text x="165.7" y="112.8">5</text>
<text x="188.5" y="109">4</text>
<text x="188.5" y="112.8">6</text>
<text x="41.8" y="114">3</text>
<text x="41.8" y="116.6">4</text>
<text x="97.1" y="114">19</text>
<text x="97.1" y="116.6">21</text>
<text x="106" y="114">20</text>
<text x="106" y="116.6">22</text>
<text x="165.7" y="116.6">9</text>
<text x="188.5" y="116.6">8</text>
<text x="97.1" y="124.2">27</text>
<text x="106" y="124.2">28</text>
<text x="165.1" y="120.4">11</text>
<text x="165.1" y="124.2">13</text>
<text x="187.9" y="120.4">10</text>
<text x="187.9" y="124.2">12</text>
<text x="97.1" y="126.7">29</text>
<text x="97.1" y="129.3">31</text>
<text x="97.1" y="131.8">33</text>
<text x="106" y="126.7">30</text>
<text x="106" y="129.3">32</text>
<text x="106" y="131.8">34</text>
<text x="188.5" y="128">7</text>
<text x="97.1" y="134.4">35</text>
<text x="97.1" y="136.9">37</text>
<text x="106" y="134.4">36</text>
<text x="106" y="136.9">38</text>
<text x="97.1" y="139.4">39</text>
<text x="106" y="139.4">40</text>
<text x="177.1" y="159.8">1</text>
<text x="253.3" y="159.8">1</text>
<text x="182.2" y="162.3">3</text>
<text x="258.4" y="162.3">3</text>
<text x="238.5" y="184.9" transform="rotate(-90 238.5 184.9)">3</text>
<text x="94.5" y="187.7">4</text>
<text x="107.2" y="190.2">3</text>
<text x="234.6" y="187.7">1</text>
<text x="93.3" y="225.8">1</text>
<text x="108.5" y="225.8">6</text>
<text x="93.3" y="230.9">2</text>
<text x="93.3" y="233.4">3</text>
<text x="108.5" y="230.9">5</text>
</g>
</svg>
